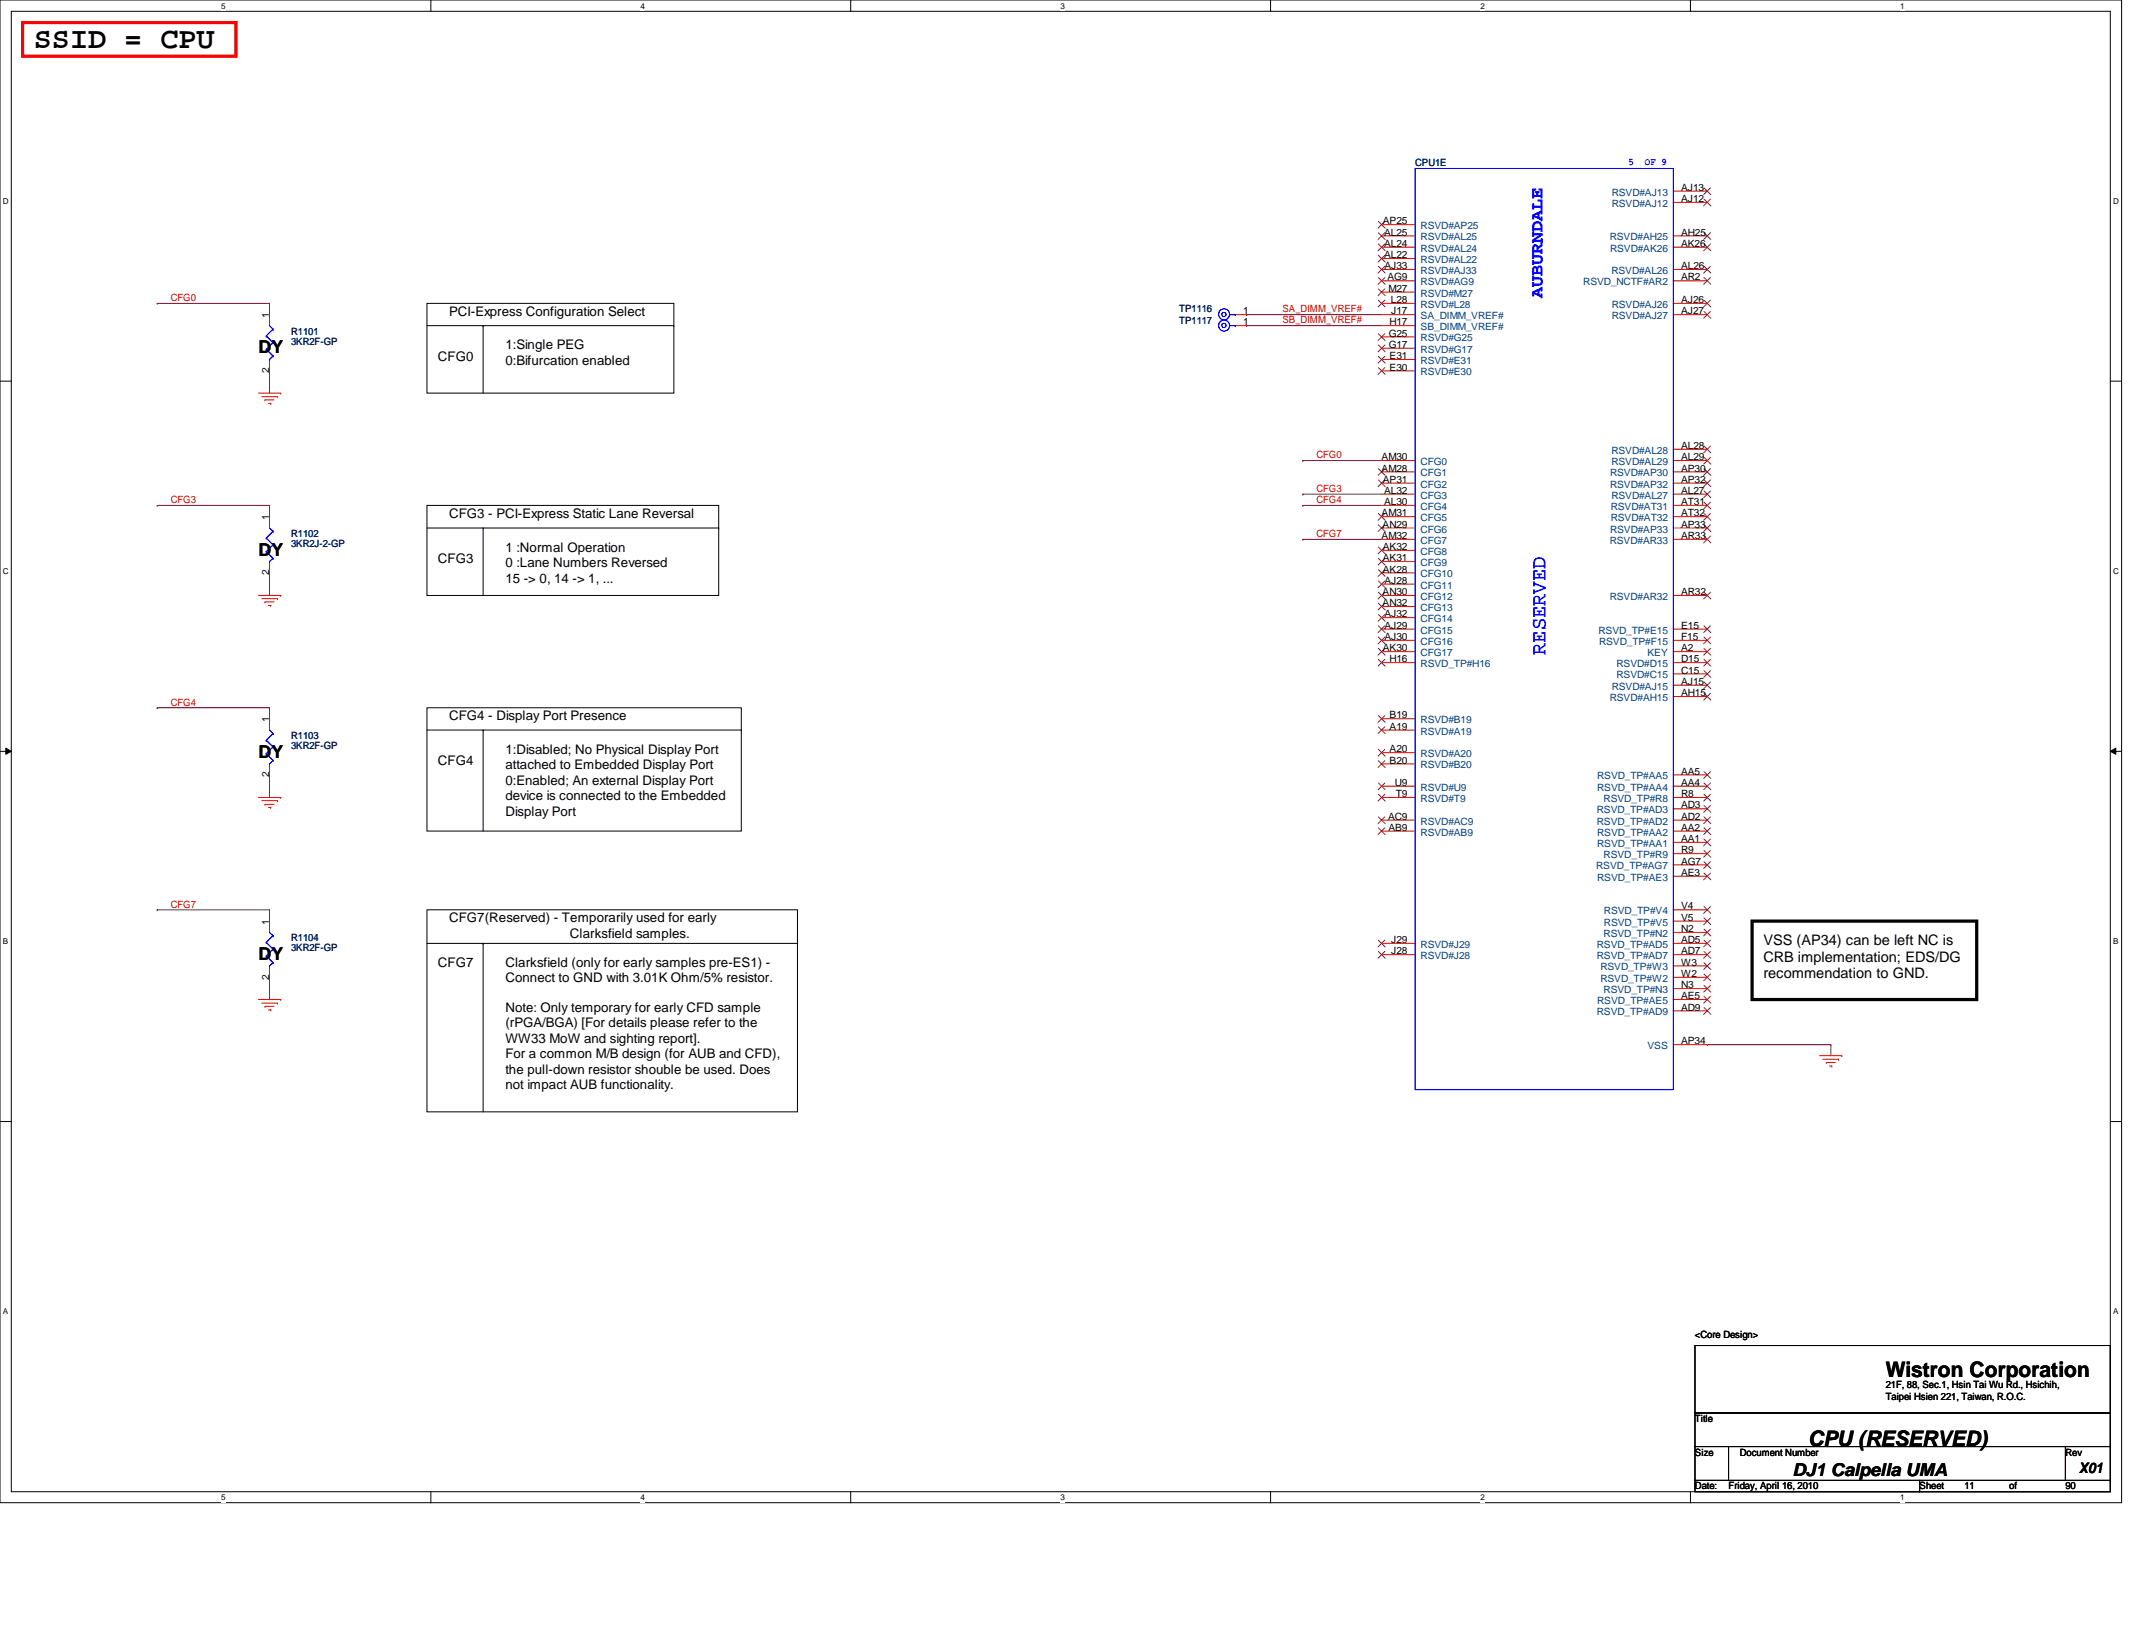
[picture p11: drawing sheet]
<svg xmlns="http://www.w3.org/2000/svg" width="279mm" height="216mm" viewBox="0 0 279 216" stroke-linecap="round" stroke-linejoin="round" font-family="sans-serif">
<path d="M0 0h278.3v197.1h-278.3zM1.5 1.5h275.3v194.2h-275.3z" fill="none" stroke="#000" stroke-width=".13"/>
<g fill="#fff">
<path d="M29 .2h.6v1.2h-.6z"/>
<path d="M29 195.8h.6v1.2h-.6z"/>
</g>
<path d="M56.5 0v1.5M56.5 195.7v1.4" fill="none" stroke="#000" stroke-width=".13"/>
<g fill="#fff">
<path d="M84 .2h.6v1.2h-.6z"/>
<path d="M84 195.8h.6v1.2h-.6z"/>
</g>
<path d="M111.6 0v1.5M111.6 195.7v1.4" fill="none" stroke="#000" stroke-width=".13"/>
<g fill="#fff">
<path d="M139.1 .2h.6v1.2h-.6z"/>
<path d="M139.1 195.8h.6v1.2h-.6z"/>
</g>
<path d="M166.7 0v1.5M166.7 195.7v1.4" fill="none" stroke="#000" stroke-width=".13"/>
<g fill="#fff">
<path d="M194.2 .2h.6v1.2h-.6z"/>
<path d="M194.2 195.8h.6v1.2h-.6z"/>
</g>
<path d="M221.7 0v1.5M221.7 195.7v1.4" fill="none" stroke="#000" stroke-width=".13"/>
<g fill="#fff">
<path d="M249.3 .2h.6v1.2h-.6z"/>
<path d="M249.3 195.8h.6v1.2h-.6z"/>
<path d="M.4 25.7h.7v1.2h-.7z"/>
<path d="M277.2 25.7h.8v1.2h-.8z"/>
<path d="M.4 74.3h.7v1.1h-.7z"/>
<path d="M277.2 74.3h.8v1.1h-.8z"/>
</g>
<path d="M0 50h1.5M276.8 50h1.5" fill="none" stroke="#000" stroke-width=".13"/>
<g fill="#fff">
<path d="M.4 122.8h.7v1.2h-.7z"/>
<path d="M277.2 122.8h.7v1.2h-.7z"/>
</g>
<path d="M0 98.6h1.5M.8 98.1l.7 .5-.7 .3zM276.8 98.6l.7-.5v.8zM276.8 98.6h1.5" fill="none" stroke="#000" stroke-width=".13"/>
<path d="M.8 98.1l.7 .5-.7 .3zM276.8 98.6l.7-.5v.8z" fill="#000"/>
<g fill="#fff">
<path d="M.4 171.4h.7v1.2h-.7z"/>
<path d="M277.2 171.4h.7v1.2h-.7z"/>
</g>
<g fill="none" stroke="#000" stroke-width=".13">
<path d="M56 39.8h32.4v11.8h-32.4zM56 42.7h32.4M63.4 42.7h.1M63.4 42.7v8.9M88.4 42.7h.1M56 66.3h38.3v11.8h-38.3zM56 69.3h38.3M63.4 69.3h.1M63.4 69.3v8.8M94.3 69.3h.1M56 92.8h41.2v16.2h-41.2zM56 95.8h41.2"/>
<path d="M63.4 95.8h.1M63.4 95.8v13.2M97.2 95.8h.1M56 119.3h48.6v26.5h-48.6zM56 123.7h48.6M63.4 123.7h.1M63.4 123.7v22.1M104.6 123.7h.1M0 147.1h1.5M276.8 147.1h1.5M222.3 176.5h54.5v8.8h-54.5zM222.3 185.3h54.5v4.4h-54.5z"/>
<path d="M222.3 189.7h4.4v4.5h-4.4zM222.3 194.2h29.5v1.5h-29.5zM226.7 189.7h44.2v4.5h-44.2zM251.8 194.2h25v1.5h-25zM270.9 189.7h5.9v4.5h-5.9z"/>
</g>
<g fill="none" stroke="#800040" stroke-width=".13">
<path d="M20.6 39.8h.1M20.6 39.8h14.7M35.3 39.8h.1M35.3 39.8v1.5M35.3 48.6h.1M35.3 48.6v3M163.5 41.3h.1M163.5 42.7h.1M163.5 41.3h17.7M163.5 42.7h17.7M20.6 66.3h.1M20.6 66.3h14.7"/>
<path d="M35.3 66.3h.1M35.3 75.1h.1M35.3 66.3v1.5M35.3 75.1v3M170.9 60.4h.1M170.9 64.8h.1M170.9 70.7h.1M170.9 66.3h.1M170.9 60.4h10.3M170.9 66.3h10.3M170.9 64.8h10.3M170.9 70.7h10.3"/>
<path d="M20.6 92.8h.1M20.6 92.8h14.7M35.3 92.8h.1M35.3 92.8v1.5M20.6 119.3h.1M20.6 119.3h14.7M35.3 101.6h.1M35.3 119.3h.1M35.3 101.6v3M35.3 119.3v1.5M35.3 128.2h.1M35.3 128.2v2.9"/>
<path d="M223.9 137h.1M223.9 137h16.3M240.2 137h.1M240.2 137v1.5"/>
</g>
<g fill="none" stroke="#f00" stroke-width=".13">
<path d="M181.2 30.9h4.4M181.2 32.4h4.4M181.2 39.8h4.4M181.2 35.3h4.4M181.2 29.5h4.4M181.2 33.9h4.4M181.2 36.8h4.4M181.2 38.3h4.4M219.5 30.9h4.4M219.5 32.4h4.4M219.5 39.8h4.4M219.5 35.3h4.4"/>
<path d="M219.5 36.8h4.4M219.5 25.1h4.4M219.5 26.5h4.4M33.9 51.6h2.9M34.3 52h2.1M34.8 52.5h.1M34.8 52.5h1.1M35.2 52.9h.3M35.3 41.3v1.4M35.3 47.2v1.4M35.5 52.9h.1M36.4 52h.1"/>
<path d="M36.8 51.6h.1M162.1 41.3h1.4M162.1 42.7h1.4M181.2 41.3h4.4M181.2 42.7h4.4M181.2 44.2h4.4M181.2 45.7h4.4M181.2 47.2h4.4M181.2 48.6h4.4M219.5 41.3h4.4M219.5 58.9h4.4M33.9 78.1h2.9"/>
<path d="M34.3 78.5h2.1M34.8 79h.1M34.8 79h1.1M35.2 79.4h.3M35.3 67.8v1.5M35.3 73.7v1.4M35.5 79.4h.1M36.4 78.5h.1M36.8 78.1h.1M181.2 78.1h4.4M181.2 60.4h4.4M181.2 61.9h4.4"/>
<path d="M181.2 63.4h4.4M181.2 64.8h4.4M181.2 66.3h4.4M181.2 67.8h4.4M181.2 69.3h4.4M181.2 70.7h4.4M181.2 72.2h4.4M181.2 73.7h4.4M181.2 75.1h4.4M181.2 76.6h4.4M181.2 79.5h4.4M219.5 78.1h4.4"/>
<path d="M219.5 60.4h4.4M219.5 61.9h4.4M219.5 63.4h4.4M219.5 64.8h4.4M219.5 66.3h4.4M219.5 67.8h4.4M219.5 69.3h4.4M219.5 70.7h4.4M35.3 94.3v1.5M181.2 81h4.4M181.2 82.5h4.4M181.2 84h4.4"/>
<path d="M181.2 85.5h4.4M181.2 86.9h4.4M181.2 95.8h4.4M181.2 94.3h4.4M181.2 98.7h4.4M219.5 82.5h4.4M219.5 84h4.4M219.5 85.5h4.4M219.5 86.9h4.4M219.5 88.4h4.4M219.5 89.9h4.4M219.5 91.4h4.4"/>
<path d="M33.9 104.6h2.9M34.3 105h2.1M34.8 105.5h.1M34.8 105.5h1.1M35.2 105.9h.3M35.3 100.2v1.4M35.5 105.9h.1M36.4 105h.1M36.8 104.6h.1M181.2 104.6h4.4M181.2 100.2h4.4M181.2 103.1h4.4"/>
<path d="M181.2 109h4.4M181.2 107.6h4.4M219.5 104.6h4.4M219.5 103.1h4.4M219.5 109h4.4M219.5 107.6h4.4M219.5 101.6h4.4M219.5 110.5h4.4M219.5 112h4.4M219.5 106.1h4.4M219.5 113.5h4.4M219.5 114.9h4.4"/>
<path d="M219.5 119.3h4.4M33.9 131.1h2.9M34.3 131.6h2.1M34.8 132h.1M34.8 132h1.1M35.2 132.5h.3M35.3 120.8v1.5M35.3 126.7v1.5M35.5 132.5h.1M36.4 131.6h.1M36.8 131.1h.1M181.2 125.2h4.4"/>
<path d="M181.2 123.7h4.4M219.5 131.1h4.4M219.5 125.2h4.4M219.5 123.7h4.4M219.5 120.8h4.4M219.5 122.3h4.4M219.5 126.7h4.4M219.5 128.2h4.4M219.5 129.7h4.4M219.5 132.6h4.4M219.5 137h4.4M238.7 138.5h2.9"/>
<path d="M239.1 138.9h2.1M239.6 139.4h.1M239.6 139.4h1.1M240 139.8h.3M240.3 139.8h.1M241.2 138.9h.1M241.6 138.5h.1"/>
</g>
<path d="M229.8 120.8h29.5v10.3h-29.5z" fill="none" stroke="#000" stroke-width=".42"/>
<path d="M3 3h27.9v4.4h-27.9z" fill="none" stroke="#f00" stroke-width=".42"/>
<g fill="none" stroke="#00f" stroke-width=".13">
<path d="M185.6 22.1h33.9v120.8h-33.9zM34.9 44.1h.1M34.9 45.8h.1M34.9 44.1l.9 .9M34.9 45.8l.9 .9M35.3 47.2h.1M35.3 42.7l.5 .5M35.8 43.2h.1M35.8 45h.1M35.8 46.7h.1M35.8 43.2l-.9 .9M35.8 45l-.9 .8"/>
<path d="M35.8 46.7l-.5 .5M161.3 41.3h.8M161.3 42.7h.8M162.1 41.3h.1M162.1 42.7h.1M34.9 70.6h.1M34.9 72.3h.1M34.9 70.6l.9 .9M34.9 72.3l.9 .9M35.3 73.7h.1M35.3 69.3l.5 .4M35.8 69.7h.1"/>
<path d="M35.8 71.5h.1M35.8 73.2h.1M35.8 69.7l-.9 .9M35.8 71.5l-.9 .8M35.8 73.2l-.5 .5M34.9 97.1h.1M34.9 98.8h.1M34.9 97.1l.9 .9M34.9 98.8l.9 .9M35.3 95.8l.5 .4M35.8 96.2h.1M35.8 98h.1"/>
<path d="M35.8 99.7h.1M35.8 96.2l-.9 .9M35.8 98l-.9 .8M35.8 99.7l-.5 .5M35.3 100.2h.1M34.9 123.6h.1M34.9 125.4h.1M34.9 123.6l.9 .9M34.9 125.4l.9 .9M35.3 126.7h.1M35.3 122.3l.5 .4M35.8 122.7h.1"/>
<path d="M35.8 124.5h.1M35.8 126.3h.1M35.8 122.7l-.9 .9M35.8 124.5l-.9 .9M35.8 126.3l-.5 .4"/>
<circle cx="160.5" cy="41.2" r=".29"/>
<circle cx="160.5" cy="42.7" r=".29"/>
<circle cx="160.6" cy="41.2" r=".72"/>
<circle cx="160.6" cy="42.7" r=".72"/>
</g>
<g fill="none" stroke="#804000" stroke-width=".13">
<path d="M180.8 29l.9 .9M180.8 30.5l.9 .9M180.8 32l.9 .9M180.8 33.5l.9 .9M180.8 34.9l.9 .9M180.8 36.4l.9 .9M180.8 37.9l.9 .9M180.8 39.4l.9 .9M181.7 29l-.9 .9M181.7 30.5l-.9 .9M181.7 32l-.9 .9M181.7 33.5l-.9 .9"/>
<path d="M181.7 34.9l-.9 .9M181.7 36.4l-.9 .9M181.7 37.9l-.9 .9M181.7 39.4l-.9 .9M223.5 30.5l.9 .9M223.5 32l.9 .9M223.5 39.4l.9 .9M223.5 34.9l.9 .9M223.5 24.6l.9 .9M223.5 26.1l.9 .9M223.5 36.4l.9 .9M224.4 24.6l-.9 .9"/>
<path d="M224.4 26.1l-.9 .9M224.4 34.9l-.9 .9M224.4 30.5l-.9 .9M224.4 32l-.9 .9M224.4 39.4l-.9 .9M224.4 36.4l-.9 .9M180.8 43.8l.9 .9M180.8 45.3l.9 .8M180.8 46.7l.9 .9M180.8 48.2l.9 .9M181.7 43.8l-.9 .9M181.7 45.3l-.9 .8"/>
<path d="M181.7 46.7l-.9 .9M181.7 48.2l-.9 .9M223.5 40.9l.9 .8M223.5 58.5l.9 .9M223.5 60l.9 .9M224.4 40.9l-.9 .8M224.4 58.5l-.9 .9M224.4 60l-.9 .9M180.8 61.5l.9 .9M180.8 62.9l.9 .9M180.8 67.4l.9 .8M180.8 68.8l.9 .9"/>
<path d="M180.8 71.8l.9 .8M180.8 73.2l.9 .9M180.8 74.7l.9 .9M180.8 76.2l.9 .9M180.8 77.7l.9 .9M180.8 79.1l.9 .9M181.7 61.5l-.9 .9M181.7 62.9l-.9 .9M181.7 67.4l-.9 .8M181.7 68.8l-.9 .9M181.7 71.8l-.9 .8M181.7 73.2l-.9 .9"/>
<path d="M181.7 74.7l-.9 .9M181.7 76.2l-.9 .9M181.7 77.7l-.9 .9M181.7 79.1l-.9 .9M223.5 61.5l.9 .9M223.5 62.9l.9 .9M223.5 64.4l.9 .9M223.5 65.9l.9 .9M223.5 67.4l.9 .8M223.5 68.8l.9 .9M223.5 70.3l.9 .9M223.5 77.7l.9 .9"/>
<path d="M224.4 61.5l-.9 .9M224.4 62.9l-.9 .9M224.4 64.4l-.9 .9M224.4 65.9l-.9 .9M224.4 67.4l-.9 .8M224.4 68.8l-.9 .9M224.4 70.3l-.9 .9M224.4 77.7l-.9 .9M180.8 80.6l.9 .9M180.8 82.1l.9 .9M180.8 83.6l.9 .9M180.8 85l.9 .9"/>
<path d="M180.8 86.5l.9 .9M180.8 95.3l.9 .9M180.8 93.9l.9 .8M180.8 98.3l.9 .9M180.8 99.8l.9 .9M181.7 80.6l-.9 .9M181.7 82.1l-.9 .9M181.7 83.6l-.9 .9M181.7 85l-.9 .9M181.7 86.5l-.9 .9M181.7 95.3l-.9 .9M181.7 93.9l-.9 .8"/>
<path d="M181.7 98.3l-.9 .9M181.7 99.8l-.9 .9M223.5 82.1l.9 .9M223.5 83.6l.9 .9M223.5 85l.9 .9M223.5 86.5l.9 .9M223.5 88l.9 .9M223.5 89.5l.9 .8M223.5 90.9l.9 .9M224.4 82.1l-.9 .9M224.4 83.6l-.9 .9M224.4 85l-.9 .9"/>
<path d="M224.4 86.5l-.9 .9M224.4 88l-.9 .9M224.4 89.5l-.9 .8M224.4 90.9l-.9 .9M180.8 104.2l.9 .9M180.8 102.7l.9 .9M180.8 108.6l.9 .9M180.8 107.1l.9 .9M181.7 102.7l-.9 .9M181.7 104.2l-.9 .9M181.7 108.6l-.9 .9M181.7 107.1l-.9 .9"/>
<path d="M223.5 101.2l.9 .9M223.5 102.7l.9 .9M223.5 104.2l.9 .9M223.5 108.6l.9 .9M223.5 110.1l.9 .9M223.5 111.5l.9 .9M223.5 105.7l.9 .9M223.5 113l.9 .9M223.5 107.1l.9 .9M223.5 114.5l.9 .9M223.5 118.9l.9 .9M224.4 101.2l-.9 .9"/>
<path d="M224.4 102.7l-.9 .9M224.4 104.2l-.9 .9M224.4 108.6l-.9 .9M224.4 110.1l-.9 .9M224.4 111.5l-.9 .9M224.4 105.7l-.9 .9M224.4 113l-.9 .9M224.4 107.1l-.9 .9M224.4 114.5l-.9 .9M224.4 118.9l-.9 .9M180.8 124.8l.9 .9M180.8 123.3l.9 .9"/>
<path d="M181.7 124.8l-.9 .9M181.7 123.3l-.9 .9M223.5 120.4l.9 .9M223.5 121.9l.9 .9M223.5 126.3l.9 .9M223.5 127.8l.9 .9M223.5 129.2l.9 .9M223.5 123.3l.9 .9M223.5 130.7l.9 .9M223.5 124.8l.9 .9M223.5 132.2l.9 .9M224.4 120.4l-.9 .9"/>
<path d="M224.4 121.9l-.9 .9M224.4 126.3l-.9 .9M224.4 127.8l-.9 .9M224.4 129.2l-.9 .9M224.4 123.3l-.9 .9M224.4 130.7l-.9 .9M224.4 124.8l-.9 .9M224.4 132.2l-.9 .9"/>
</g>
<text font-size="3.9" x="4.4" y="6.3">SSID = CPU</text>
<text font-size="2.8" fill="#00f" x="202.7" y="85.9" transform="rotate(-90 202.7 85.9)">RESERVED</text>
<g font-size="2.8">
<text x="247.4" y="180.6">Wistron Corporation</text>
<text x="237.2" y="189.7">CPU (RESERVED)</text>
</g>
<text font-size="2.3" fill="#00f" x="202.4" y="39" transform="rotate(-90 202.4 39)">AUBURNDALE</text>
<g font-size="2.3">
<text x="33.9" y="46.4">DY</text>
<text x="33.9" y="72.9">DY</text>
<text x="33.9" y="99.4">DY</text>
<text x="33.9" y="125.9">DY</text>
<text x="235.1" y="193.5">DJ1 Calpella UMA</text>
</g>
<g font-size="1.9">
<text x="231.3" y="124">VSS (AP34) can be left NC is</text>
<text x="231.3" y="126.2">CRB implementation; EDS/DG</text>
<text x="231.3" y="128.3">recommendation to GND.</text>
<text x="272.7" y="193.3">X01</text>
</g>
<g font-size="1.7">
<text x="58.9" y="41.4">PCI-Express Configuration Select</text>
<text x="57.4" y="47.3">CFG0</text>
<text x="66.3" y="45.8">1:Single PEG</text>
<text x="66.3" y="47.8">0:Bifurcation enabled</text>
<text x="58.9" y="67.9">CFG3 - PCI-Express Static Lane Reversal</text>
<text x="57.4" y="73.8">CFG3</text>
<text x="66.3" y="72.3">1 :Normal Operation</text>
<text x="66.3" y="74.4">0 :Lane Numbers Reversed</text>
<text x="66.3" y="76.4">15 -&gt; 0, 14 -&gt; 1, ...</text>
<text x="58.9" y="94.4">CFG4 - Display Port Presence</text>
<text x="57.4" y="100.3">CFG4</text>
<text x="66.3" y="98.8">1:Disabled; No Physical Display Port</text>
<text x="66.3" y="100.9">attached to Embedded Display Port</text>
<text x="66.3" y="102.9">0:Enabled; An external Display Port</text>
<text x="66.3" y="104.9">device is connected to the Embedded</text>
<text x="66.3" y="107">Display Port</text>
<text x="58.9" y="120.9">CFG7(Reserved) - Temporarily used for early</text>
<text x="74.8" y="123">Clarksfield samples.</text>
<text x="57.4" y="126.8">CFG7</text>
<text x="66.3" y="128.9">Connect to GND with 3.01K Ohm/5% resistor.</text>
<text x="66.3" y="126.8">Clarksfield (only for early samples pre-ES1) -</text>
<text x="66.3" y="132.7">Note: Only temporary for early CFD sample</text>
<text x="66.3" y="134.7">(rPGA/BGA) [For details please refer to the</text>
<text x="66.3" y="136.8">WW33 MoW and sighting report].</text>
<text x="66.3" y="138.8">For a common M/B design (for AUB and CFD),</text>
<text x="66.3" y="140.8">the pull-down resistor shouble be used. Does</text>
<text x="66.3" y="142.9">not impact AUB functionality.</text>
</g>
<g font-size="1.3" fill="#000080">
<text x="185.6" y="21.8">CPU1E</text>
<text x="154.7" y="41">TP1116</text>
<text x="38.2" y="43.9">R1101</text>
<text x="38.2" y="45.3">3KR2F-GP</text>
<text x="154.7" y="42.5">TP1117</text>
<text x="38.2" y="70.4">R1102</text>
<text x="38.2" y="71.8">3KR2J-2-GP</text>
<text x="38.2" y="96.9">R1103</text>
<text x="38.2" y="98.3">3KR2F-GP</text>
<text x="38.2" y="123.5">R1104</text>
<text x="38.2" y="124.8">3KR2F-GP</text>
</g>
<g font-size="1.3" fill="#00f">
<text x="213.6" y="21.7">5</text>
<text x="215.8" y="21.7">OF 9</text>
</g>
<g font-size="1.3">
<text x="181.4" y="29.4">AP25</text>
<text x="220.5" y="25">AJ13</text>
<text x="220.5" y="26.5">AJ12</text>
<text x="181.6" y="30.9">AL25</text>
<text x="181.6" y="32.4">AL24</text>
<text x="181.6" y="33.9">AL22</text>
<text x="181.6" y="35.3">AJ33</text>
<text x="220.5" y="30.9">AH25</text>
<text x="220.5" y="32.4">AK26</text>
<text x="220.5" y="35.3">AL26</text>
<text x="35.3" y="41.7" transform="rotate(-90 35.3 41.7)">1</text>
<text x="163.1" y="41.2">1</text>
<text x="182" y="36.8">AG9</text>
<text x="182.1" y="38.3">M27</text>
<text x="182.5" y="39.8">L28</text>
<text x="182.5" y="41.2">J17</text>
<text x="220.5" y="39.8">AJ26</text>
<text x="220.5" y="41.2">AJ27</text>
<text x="220.5" y="36.8">AR2</text>
<text x="163.1" y="42.7">1</text>
<text x="182.2" y="44.2">G25</text>
<text x="182.2" y="45.6">G17</text>
<text x="182.2" y="42.7">H17</text>
<text x="182.3" y="47.1">E31</text>
<text x="35.3" y="48.9" transform="rotate(-90 35.3 48.9)">2</text>
<text x="182.3" y="48.6">E30</text>
<text x="220.5" y="58.9">AL28</text>
<text x="181.2" y="60.4">AM30</text>
<text x="181.2" y="61.8">AM28</text>
<text x="181.4" y="63.3">AP31</text>
<text x="181.6" y="64.8">AL32</text>
<text x="220.5" y="60.4">AL29</text>
<text x="220.5" y="61.8">AP30</text>
<text x="220.5" y="63.3">AP32</text>
<text x="220.5" y="64.8">AL27</text>
<text x="35.3" y="68.2" transform="rotate(-90 35.3 68.2)">1</text>
<text x="181.2" y="67.7">AM31</text>
<text x="181.2" y="70.7">AM32</text>
<text x="181.4" y="69.2">AN29</text>
<text x="181.6" y="66.3">AL30</text>
<text x="220.5" y="66.3">AT31</text>
<text x="220.5" y="67.7">AT32</text>
<text x="220.5" y="69.2">AP33</text>
<text x="220.5" y="70.7">AR33</text>
<text x="35.3" y="75.4" transform="rotate(-90 35.3 75.4)">2</text>
<text x="181.4" y="72.1">AK32</text>
<text x="181.4" y="73.6">AK31</text>
<text x="181.4" y="75.1">AK28</text>
<text x="181.6" y="76.6">AJ28</text>
<text x="181.4" y="78.1">AN30</text>
<text x="181.4" y="79.5">AN32</text>
<text x="181.6" y="81">AJ32</text>
<text x="181.6" y="82.5">AJ29</text>
<text x="181.6" y="83.9">AJ30</text>
<text x="220.5" y="78.1">AR32</text>
<text x="220.5" y="82.5">E15</text>
<text x="220.5" y="83.9">F15</text>
<text x="181.4" y="85.4">AK30</text>
<text x="182.2" y="86.9">H16</text>
<text x="220.5" y="85.4">A2</text>
<text x="220.5" y="86.9">D15</text>
<text x="220.5" y="88.3">C15</text>
<text x="220.5" y="89.8">AJ15</text>
<text x="35.3" y="94.7" transform="rotate(-90 35.3 94.7)">1</text>
<text x="182.3" y="95.7">A19</text>
<text x="182.3" y="94.2">B19</text>
<text x="220.5" y="91.3">AH15</text>
<text x="35.3" y="102" transform="rotate(-90 35.3 102)">2</text>
<text x="182.3" y="98.7">A20</text>
<text x="182.3" y="100.2">B20</text>
<text x="220.5" y="101.6">AA5</text>
<text x="182.1" y="107.5">AC9</text>
<text x="183" y="103.1">U9</text>
<text x="183.1" y="104.6">T9</text>
<text x="220.5" y="103.1">AA4</text>
<text x="220.5" y="104.6">R8</text>
<text x="220.5" y="106">AD3</text>
<text x="220.5" y="107.5">AD2</text>
<text x="182.1" y="109">AB9</text>
<text x="220.5" y="109">AA2</text>
<text x="220.5" y="110.4">AA1</text>
<text x="220.5" y="111.9">R9</text>
<text x="220.5" y="113.4">AG7</text>
<text x="220.5" y="114.9">AE3</text>
<text x="220.5" y="119.3">V4</text>
<text x="35.3" y="121.3" transform="rotate(-90 35.3 121.3)">1</text>
<text x="182.5" y="125.2">J28</text>
<text x="182.5" y="123.7">J29</text>
<text x="220.5" y="120.8">V5</text>
<text x="220.5" y="122.3">N2</text>
<text x="220.5" y="123.7">AD5</text>
<text x="220.5" y="125.2">AD7</text>
<text x="35.3" y="128.5" transform="rotate(-90 35.3 128.5)">2</text>
<text x="220.5" y="126.7">W3</text>
<text x="220.5" y="128.1">W2</text>
<text x="220.5" y="129.6">N3</text>
<text x="220.5" y="131.1">AE5</text>
<text x="220.5" y="132.5">AD9</text>
<text x="220.5" y="137">AP34</text>
<text x="222.3" y="175.5">&lt;Core Design&gt;</text>
<text x="247.4" y="182.1">21F, 88, Sec.1, Hsin Tai Wu Rd., Hsichih,</text>
<text x="247.4" y="183.6">Taipei Hsien 221, Taiwan, R.O.C.</text>
<text x="222.3" y="186.5">Title</text>
<text x="222.3" y="190.9">Size</text>
<text x="228.2" y="190.9">Document Number</text>
<text x="270.9" y="190.9">Rev</text>
<text x="222.3" y="195.4">Date:</text>
<text x="226.7" y="195.4">Friday, April 16, 2010</text>
<text x="251.8" y="195.4">Sheet</text>
<text x="257.7" y="195.4">11</text>
<text x="263.6" y="195.4">of</text>
<text x="270.9" y="195.4">90</text>
</g>
<g font-size="1.3" fill="#004080">
<text x="211.4" y="25.7">RSVD#AJ13</text>
<text x="211.4" y="27.1">RSVD#AJ12</text>
<text x="186.4" y="30.1">RSVD#AP25</text>
<text x="186.4" y="31.5">RSVD#AL25</text>
<text x="186.4" y="33">RSVD#AL24</text>
<text x="186.4" y="34.5">RSVD#AL22</text>
<text x="186.4" y="35.9">RSVD#AJ33</text>
<text x="211.2" y="31.5">RSVD#AH25</text>
<text x="211.2" y="33">RSVD#AK26</text>
<text x="211.4" y="35.9">RSVD#AL26</text>
<text x="186.4" y="37.4">RSVD#AG9</text>
<text x="186.4" y="38.9">RSVD#M27</text>
<text x="186.4" y="40.4">RSVD#L28</text>
<text x="186.4" y="41.9">SA_DIMM_VREF#</text>
<text x="207.7" y="37.4">RSVD_NCTF#AR2</text>
<text x="211.4" y="40.4">RSVD#AJ26</text>
<text x="211.4" y="41.9">RSVD#AJ27</text>
<text x="186.4" y="43.3">SB_DIMM_VREF#</text>
<text x="186.4" y="44.8">RSVD#G25</text>
<text x="186.4" y="46.3">RSVD#G17</text>
<text x="186.4" y="47.8">RSVD#E31</text>
<text x="186.4" y="49.2">RSVD#E30</text>
<text x="211.4" y="59.5">RSVD#AL28</text>
<text x="186.4" y="61">CFG0</text>
<text x="186.4" y="62.5">CFG1</text>
<text x="186.4" y="64">CFG2</text>
<text x="186.4" y="65.4">CFG3</text>
<text x="211.2" y="62.5">RSVD#AP30</text>
<text x="211.2" y="64">RSVD#AP32</text>
<text x="211.4" y="61">RSVD#AL29</text>
<text x="211.4" y="65.4">RSVD#AL27</text>
<text x="186.4" y="66.9">CFG4</text>
<text x="186.4" y="68.4">CFG5</text>
<text x="186.4" y="69.8">CFG6</text>
<text x="186.4" y="71.3">CFG7</text>
<text x="211.2" y="71.3">RSVD#AR33</text>
<text x="211.2" y="69.8">RSVD#AP33</text>
<text x="211.3" y="66.9">RSVD#AT31</text>
<text x="211.3" y="68.4">RSVD#AT32</text>
<text x="186.4" y="72.8">CFG8</text>
<text x="186.4" y="74.3">CFG9</text>
<text x="186.4" y="75.7">CFG10</text>
<text x="186.4" y="77.2">CFG11</text>
<text x="186.4" y="78.7">CFG12</text>
<text x="186.4" y="80.1">CFG13</text>
<text x="186.4" y="81.6">CFG14</text>
<text x="186.4" y="83.1">CFG15</text>
<text x="209.7" y="83.1">RSVD_TP#E15</text>
<text x="211.2" y="78.7">RSVD#AR32</text>
<text x="186.4" y="84.6">CFG16</text>
<text x="186.4" y="86.1">CFG17</text>
<text x="186.4" y="87.5">RSVD_TP#H16</text>
<text x="209.8" y="84.6">RSVD_TP#F15</text>
<text x="212" y="87.5">RSVD#D15</text>
<text x="212" y="89">RSVD#C15</text>
<text x="216.1" y="86.1">KEY</text>
<text x="186.4" y="94.9">RSVD#B19</text>
<text x="211.2" y="91.9">RSVD#AH15</text>
<text x="211.4" y="90.5">RSVD#AJ15</text>
<text x="186.4" y="96.4">RSVD#A19</text>
<text x="186.4" y="99.3">RSVD#A20</text>
<text x="186.4" y="100.8">RSVD#B20</text>
<text x="186.4" y="105.2">RSVD#T9</text>
<text x="186.4" y="103.7">RSVD#U9</text>
<text x="209.5" y="106.7">RSVD_TP#AD3</text>
<text x="209.5" y="102.2">RSVD_TP#AA5</text>
<text x="209.5" y="103.7">RSVD_TP#AA4</text>
<text x="210.4" y="105.2">RSVD_TP#R8</text>
<text x="186.4" y="109.6">RSVD#AB9</text>
<text x="186.4" y="108.2">RSVD#AC9</text>
<text x="209.5" y="108.2">RSVD_TP#AD2</text>
<text x="209.5" y="109.6">RSVD_TP#AA2</text>
<text x="209.5" y="111.1">RSVD_TP#AA1</text>
<text x="210.4" y="112.6">RSVD_TP#R9</text>
<text x="209.4" y="114">RSVD_TP#AG7</text>
<text x="209.5" y="115.5">RSVD_TP#AE3</text>
<text x="210.4" y="119.9">RSVD_TP#V4</text>
<text x="186.4" y="125.8">RSVD#J28</text>
<text x="186.4" y="124.3">RSVD#J29</text>
<text x="209.5" y="124.3">RSVD_TP#AD5</text>
<text x="209.5" y="125.8">RSVD_TP#AD7</text>
<text x="210.4" y="122.9">RSVD_TP#N2</text>
<text x="210.4" y="121.4">RSVD_TP#V5</text>
<text x="209.5" y="131.7">RSVD_TP#AE5</text>
<text x="209.9" y="127.3">RSVD_TP#W3</text>
<text x="209.9" y="128.8">RSVD_TP#W2</text>
<text x="210.4" y="130.3">RSVD_TP#N3</text>
<text x="209.5" y="133.2">RSVD_TP#AD9</text>
<text x="216.1" y="137.6">VSS</text>
</g>
<g font-size="1.3" fill="#f00">
<text x="22.4" y="39.5">CFG0</text>
<text x="168.2" y="41">SA_DIMM_VREF#</text>
<text x="168.2" y="42.4">SB_DIMM_VREF#</text>
<text x="22.4" y="66">CFG3</text>
<text x="172.7" y="60.1">CFG0</text>
<text x="172.7" y="64.5">CFG3</text>
<text x="172.7" y="66">CFG4</text>
<text x="172.7" y="70.4">CFG7</text>
<text x="22.4" y="92.5">CFG4</text>
<text x="22.4" y="119">CFG7</text>
</g>
<g font-size="1.1">
<text x="29" y="1.1">5</text>
<text x="84" y="1.1">4</text>
<text x="139.1" y="1.1">3</text>
<text x="194.2" y="1.1">2</text>
<text x="249.3" y="1.1">1</text>
<text x=".4" y="26.7">D</text>
<text x="277.2" y="26.7">D</text>
<text x=".4" y="75.2">C</text>
<text x="277.2" y="75.2">C</text>
<text x=".4" y="123.8">B</text>
<text x="277.2" y="123.8">B</text>
<text x=".4" y="172.3">A</text>
<text x="277.2" y="172.3">A</text>
<text x="29" y="196.8">5</text>
<text x="84" y="196.8">4</text>
<text x="139.1" y="196.8">3</text>
<text x="194.2" y="196.8">2</text>
<text x="249.3" y="196.8">1</text>
</g>
</svg>
